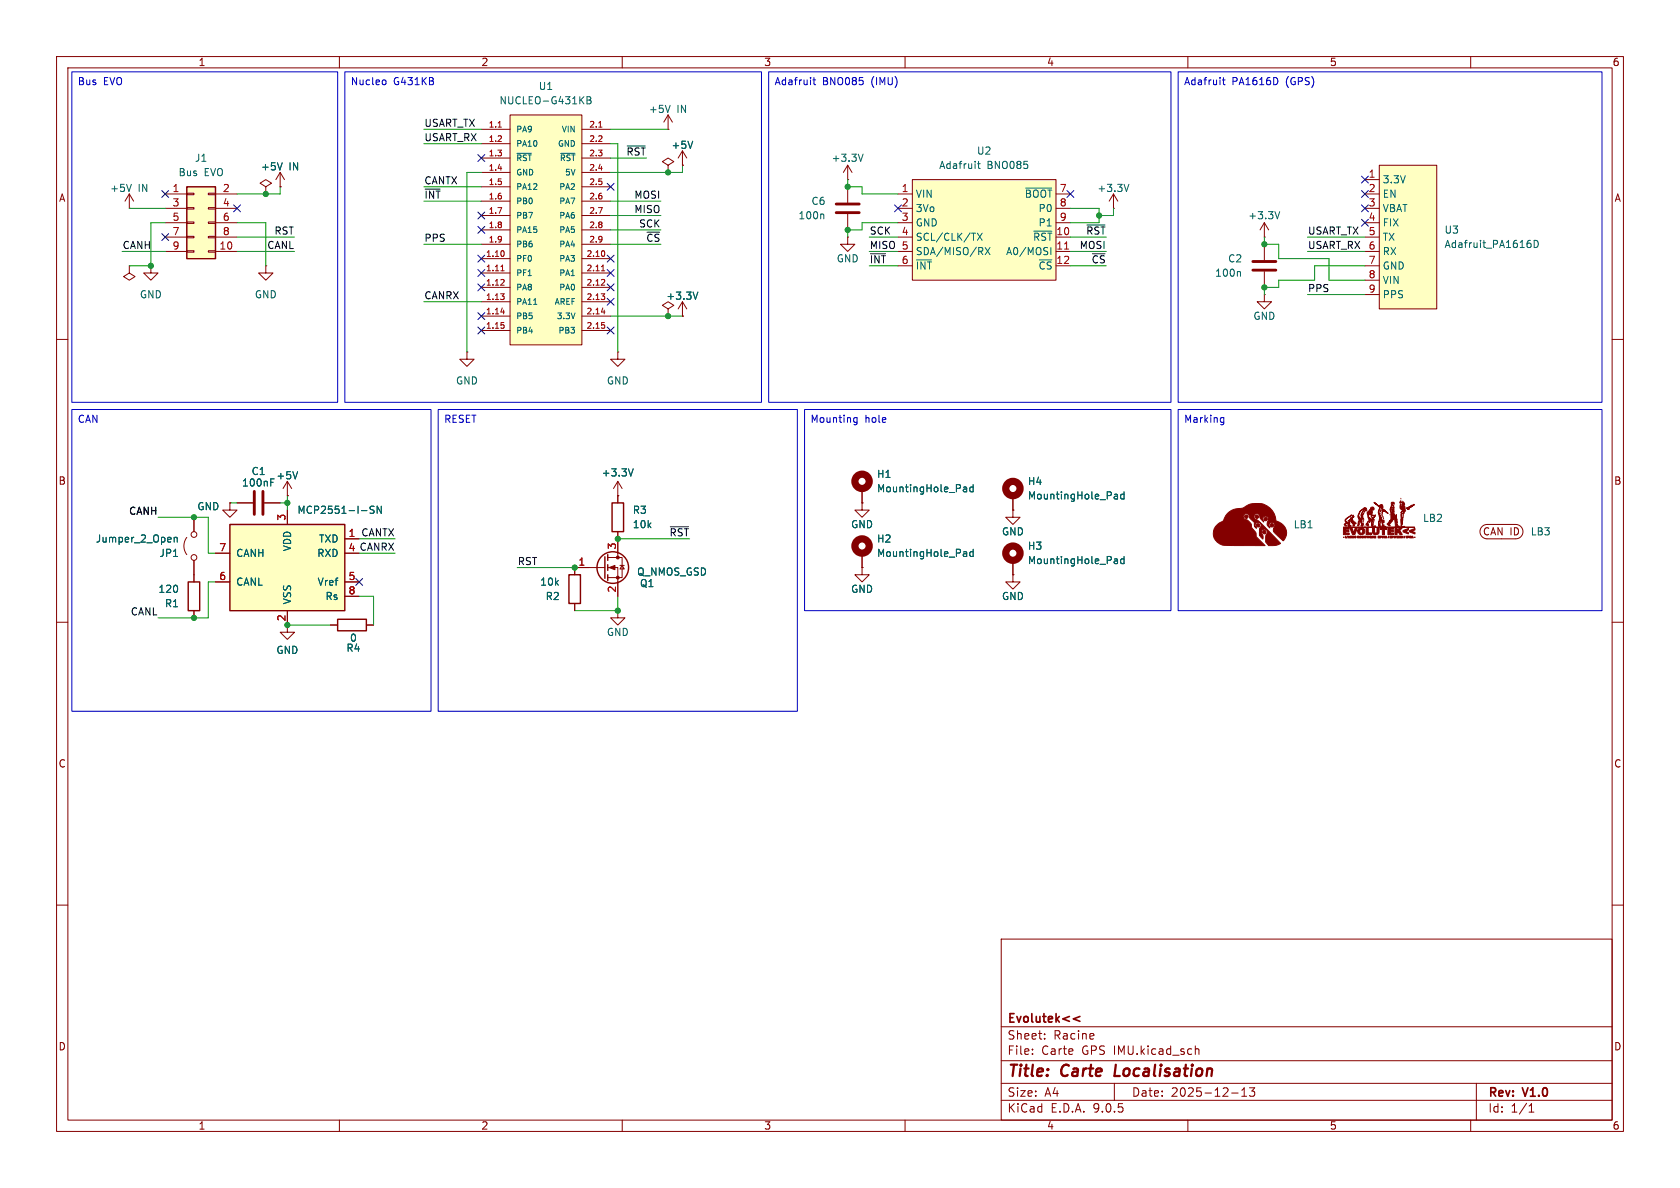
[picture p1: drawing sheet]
<svg xmlns="http://www.w3.org/2000/svg" width="297mm" height="210mm" viewBox="0 0 297 210" stroke-linecap="round" stroke-linejoin="round" font-family="sans-serif">
<g fill="none" stroke="#840000" stroke-width=".18">
<path d="M10 10h277v190h-277zM12 12h273v186h-273zM60 10v2M110 10v2M160 10v2M210 10v2M260 10v2M149.9 33v2.8M149.9 37.8v2.8M10 60h2M285 60h2M179.1 90.2v1.2h-1.3l1.3 1.3 1.2-1.3h-1.2"/>
<path d="M179.1 90.2h.1M179.1 87.6v2.6M179.1 99.1v2.5M10 110h2M179.1 101.6v1.3h-1.3l1.3 1.2 1.2-1.2h-1.2M179.1 101.6h.1M285 110h2M10 160h2M177 166h108v32h-108zM285 160h2M60 198v2M110 198v2"/>
<path d="M160 198v2M177 194.5h108M177 191.5h108M177 187.5h108M177 181.5h108M182.5 186.3v.1M182.5 185.5v.1M184.7 183.6v.1M184.7 182.8v.1M193.3 182.8l.1 .3-.7 .1M197 191.5v3M210 198v2"/>
<path d="M211.3 185.5l.2-.1 .4 .1 .1 .9M217.7 193.2h1.2M219.5 193.8h.9M219.5 192.7l.5-.4v1.5M220.9 192.3h.9l-.5 .6 .4 .1v.7l-.2 .1h-.4l-.2-.1M260 198v2M261 191.5v6.5M270.3 196.6h.9M270.3 195.5l.4-.4v1.5"/>
</g>
<path d="M197.3 188.2l-.3 2h1" fill="none" stroke="#840000" stroke-width=".4"/>
<path d="M190.9 179.7l-1.1 .4 1.1 .4" fill="none" stroke="#840000" stroke-width=".3"/>
<path d="M147.8 37.6h4.1M147.8 36.1h4.1" fill="none" stroke="#840000" stroke-width=".51"/>
<path d="M145.5 37.8l.1 .2v.7M197.1 87.4h.3l.2 .1v.7M197.1 98.8h.3l.2 .2v.6M197.6 99.6h-.5M197.6 99.1l-.5 .1M197.6 88.1l-.5 .1M197.6 87.7h-.5M198.7 98.9l-.3-.1-.3 .2 .1 .6h.5M198.7 86.9v1.3M198.7 98.4v1.2M198.7 87.4h-.3l-.3 .2 .1 .5h.5" fill="none" stroke="#006464" stroke-width=".18"/>
<g fill="none" stroke="#840000" stroke-width="1.3">
<circle cx="179.1" cy="86.4" r="1.27"/>
<circle cx="179.1" cy="97.8" r="1.27"/>
</g>
<path d="M90.2 20.3h12.7v40.7h-12.7z" fill="#ffffc2"/>
<g fill="none" stroke="#840000" stroke-width=".18">
<path d="M85.1 22.9h5.1M85.1 25.4h5.1M85.1 27.9h5.1M85.1 30.5h5.1M85.1 33h5.1M85.1 35.6h5.1M85.1 38.1h5.1M90.2 20.3h12.7v40.7h-12.7zM102.9 22.9h5M102.9 25.4h5M102.9 27.9h5M102.9 30.5h5"/>
<path d="M102.9 33h5M102.9 35.6h5M102.9 38.1h5M85.1 40.6h5.1M85.1 43.2h5.1M85.1 45.7h5.1M85.1 48.3h5.1M85.1 50.8h5.1M85.1 53.3h5.1M85.1 55.9h5.1M85.1 58.4h5.1M102.9 40.6h5"/>
<path d="M102.9 43.2h5M102.9 45.7h5M102.9 48.3h5M102.9 50.8h5M102.9 53.3h5M102.9 55.9h5M102.9 58.4h5M118.1 54.6l1-.6-1-.7-1 .7 1 .6v1.3M118.1 55.9h.1M109.2 62.2v1.3h1.3l-1.3 1.3-1.3-1.3h1.3M109.2 62.2h.1M34.3 101.6v1.3"/>
<path d="M34.3 108v1.2"/>
</g>
<g fill="none" stroke="#a90000" stroke-width=".18">
<path d="M88.1 22.5h.5M105.8 22.5h.6M88.5 51.9h.6l-.3 .4M88.5 47.9h.6M88.5 55.2h.7M88.6 57h.5M88.7 47l.1-.1v1M88.9 49.4l.2 .2v.2l-.6 .6h.6M88.9 52.3l.2 .2v.3l-.2 .2M88.9 57.4l.2 .2v.2l-.2 .2M89 44.4l.1 .3-.1 .6M89 54.8v.7"/>
<path d="M106.3 51.9h.6l-.3 .4M106.3 47.9h.6M106.3 55.2h.7M106.4 57h.5M106.5 47l.1-.1v1M106.7 49.4l.2 .2v.2l-.6 .6h.6M106.7 52.3l.2 .2v.3l-.2 .2M106.7 57.4l.2 .2v.2l-.2 .2M106.8 44.4l.1 .3-.1 .6M106.8 54.8v.7"/>
</g>
<path d="M103.8 17.1h.4l.2 .2-.2 .4 .2 .1 .1 .3-.2 .3h-.5zM103.8 17.7h.4M91.4 27.1h2.5M99.1 27.1h2.6M94.3 53.8h.6" fill="none" stroke="#006464" stroke-width=".18"/>
<path d="M33.3 102.9h2v5.1h-2z" fill="none" stroke="#840000" stroke-width=".25"/>
<path d="M243.8 29.2h10.2v25.4h-10.2z" fill="#ffffc2"/>
<path d="M241.3 31.8h2.5M241.3 34.3h2.5M241.3 36.8h2.5M241.3 39.4h2.5M243.8 29.2h10.2v25.4h-10.2zM223.5 52.1v1.2h1.3l-1.3 1.3-1.3-1.3h1.3M223.5 52.1h.1M241.3 41.9h2.5M241.3 44.5h2.5M241.3 47h2.5M241.3 49.5h2.5M241.3 52.1h2.5" fill="none" stroke="#840000" stroke-width=".18"/>
<path d="M270.3 42.5h.3M270.4 43l.3 .2v.3l-.3 .3M271.2 42.5a.64 .64 0 0 1 .8 .6 .64 .64 0 0 1-.8 .7z" fill="none" stroke="#006464" stroke-width=".18"/>
<path d="M161.3 31.8h25.4v17.7h-25.4z" fill="#ffffc2"/>
<g fill="none" stroke="#840000" stroke-width=".18">
<path d="M120.6 29.2h.1M120.6 26.7l-.7 1.2M120.6 26.7l.8 1.2M120.6 26.7v2.5M158.7 34.3h2.6M158.7 36.8h2.6M158.7 39.4h2.6M161.3 31.8h25.4v17.7h-25.4zM186.7 34.3h2.5M186.7 36.8h2.5M186.7 39.4h2.5M196.8 36.8h.1"/>
<path d="M196.8 34.3l-.7 1.3M196.8 34.3l.8 1.3M196.8 34.3v2.5M120.6 55.9h.1M120.6 53.3v2.6M120.6 53.3l-.7 1.3M120.6 53.3l.8 1.3M158.7 41.9h2.6M158.7 44.5h2.6M158.7 47h2.6M186.7 41.9h2.5M186.7 44.5h2.5"/>
<path d="M186.7 47h2.5M223.5 43.2v2.8M223.5 48v2.8M109.2 108v1.2h-1.3l1.3 1.3 1.3-1.3h-1.3M109.2 108h.1"/>
</g>
<g fill="none" stroke="#006464" stroke-width=".18">
<path d="M122.5 25l-.5 1.2M172.8 28.9h.5M173 28.5v1.1l.3 .2M181.3 33.2h4.7M199.6 32.6l-.5 1.3M123.4 51.6l-.5 1.3M172.8 41.2l.8 1.3M173.6 41.2l-.8 1.3M174.2 43.8l.8 1.2M175 43.8l-.8 1.2M182.8 40.9h3.2M185.8 43.8v1.2"/>
<path d="M219.1 48l.2 .2v.6"/>
</g>
<path d="M188.2 44h.7" fill="none" stroke="#a90000" stroke-width=".18"/>
<path d="M221.5 47.8h4.1M221.5 46.2h4.1" fill="none" stroke="#840000" stroke-width=".51"/>
<path d="M33 33h5.1v12.7h-5.1z" fill="#ffffc2"/>
<g fill="none" stroke="#840000" stroke-width=".25">
<path d="M33 33h5.1v12.7h-5.1zM106.9 98.4v3.8M107.4 98v1.1M107.4 99.8v1M108.2 88.9h2v5.1h-2zM59.7 109.5h5.1v2h-5.1zM100.6 101.6h2v5.1h-2zM107.4 101.6v1"/>
<circle cx="108.3" cy="100.3" r="2.79"/>
</g>
<g fill="none" stroke="#840000" stroke-width=".18">
<path d="M22.9 36.8h.1M22.9 34.3l-.8 1.3M22.9 34.3l.7 1.3M22.9 34.3v2.5M29.2 34.3h3.8M29.2 36.8h3.8M29.2 39.4h3.8M33 34.2h1.3v.2h-1.3zM33 36.7h1.3v.3h-1.3zM33 39.2h1.3v.3h-1.3zM36.8 34.2h1.3v.2h-1.3zM36.8 36.7h1.3v.3h-1.3z"/>
<path d="M36.8 39.2h1.3v.3h-1.3zM38.1 34.3h3.8M38.1 36.8h3.8M38.1 39.4h3.8M149.9 31.8h.1M149.9 29.2l-.8 1.3M149.9 29.2l.7 1.3M149.9 29.2v2.6M26.7 47v1.3h1.2l-1.2 1.2-1.3-1.2h1.3M26.7 47h.1M29.2 41.9h3.8M29.2 44.5h3.8"/>
<path d="M33 41.8h1.3v.2h-1.3zM33 44.3h1.3v.3h-1.3zM36.8 41.8h1.3v.2h-1.3zM36.8 44.3h1.3v.3h-1.3zM38.1 41.9h3.8M38.1 44.5h3.8M149.9 41.9v1.3h1.2l-1.2 1.3-1.3-1.3h1.3M149.9 41.9h.1M40.6 88.9v1.3h1.3l-1.3 1.2-1.2-1.2h1.2M40.6 88.9h.1M50.8 87.6h.1M50.8 85.1l-.8 1.3"/>
<path d="M50.8 85.1l.8 1.3M50.8 85.1v2.5M107.4 98.6h2.6v3.5h-2.6M109.2 87.6h.1M109.2 85.1l.8 1.3M109.2 85.1l-.7 1.3M109.2 85.1v3.8M109.2 94v4.6M109.6 99.9h.8M110 99.9l.4 .7h-.8zM152.4 88.9v1.3h-1.3l1.3 1.2 1.3-1.2h-1.3M152.4 88.9h.1"/>
<path d="M152.4 86.4v2.5M152.4 97.8v2.5M262.9 95.3a1.27 1.27 0 0 1-1.3-1.3 1.27 1.27 0 0 1 1.3-1.3h5.1a1.27 1.27 0 0 1 1.2 1.3 1.27 1.27 0 0 1-1.2 1.3M58.4 110.5h1.3M64.8 110.5h1.2M101.6 106.7v1.3M106.9 100.3h-5.3v1.3M107.4 100.3h1.8v5.1M152.4 100.3v1.3h-1.3l1.3 1.3 1.3-1.3h-1.3M152.4 100.3h.1"/>
</g>
<g fill="none" stroke="#006464" stroke-width=".18">
<path d="M23.2 32.6l-.4 1.3M152.6 27.2l-.4 1.3M52.6 83.4l-.4 1.3M111.9 82.9l-.4 1.2M170.5 86.1h.2l.2 .2v.6M170.5 97.5h.2l.2 .2v.7M170.9 98.3l-.4 .1M170.9 97.8l-.4 .1M170.9 86.9h-.4M170.9 86.4l-.4 .1M172 97.6l-.3-.1-.3 .3 .2 .5h.4M172 85.7v1.2"/>
<path d="M172 97.1v1.3M172 86.2l-.3-.1-.3 .2 .2 .6h.4"/>
</g>
<g fill="#840000" stroke="#840000" stroke-width=".18">
<path d="M107.7 100.3l1-.4v.8z"/>
<path d="M217 90.7a4.1 4.1 0 0 1 2.7-.9 3.9 3.9 0 0 1 4.8 0 4.6 4.6 0 0 1 1.2 2.3 2.04 2.04 0 0 1 1.6 1.4 2.04 2.04 0 0 1-.5 2.1l-.6-.6a2.08 2.08 0 0 1-1.1-1.3l.1-.3a.55 .55 0 0 0-.1-1 .55 .55 0 0 0-.8 .6l.2 .3a.86 .86 0 0 1-.2-1.4 .53 .53 0 0 0-.6-.7 .53 .53 0 0 0-.4 .8l.1 .3-.6-.7a.6 .6 0 0 0-.3-.7 .6 .6 0 0 0-.7 .1 .62 .62 0 0 0 .5 1l4.1 4.1-.9 .3h-1.2a1.24 1.24 0 0 1-.5-1.5v-.3a.57 .57 0 0 0 .2-.8 .57 .57 0 0 0-.9-.1 .57 .57 0 0 0 .1 .9l.1 .7a1.46 1.46 0 0 1-.6-1.8v-.1a.57 .57 0 0 0 .2-.9 .57 .57 0 0 0-.9 0 .57 .57 0 0 0 .1 .9 .77 .77 0 0 1-.3-1.1l-.9-.8a.56 .56 0 0 0-.6-.7 .56 .56 0 0 0-.5 .6 .56 .56 0 0 0 .7 .5 1.51 1.51 0 0 1 .8 1.4l.2 .2a1.36 1.36 0 0 1 .6 1.4l1.6 1.5h-5.8a3.5 3.5 0 0 1-2.7-.6 2.19 2.19 0 0 1 1-3.7z"/>
<circle cx="109.2" cy="98.6" r=".25"/>
<circle cx="109.2" cy="102.1" r=".25"/>
<circle cx="220.3" cy="91.3" r=".32"/>
<circle cx="222.2" cy="91.3" r=".31"/>
<circle cx="222.4" cy="92.9" r=".31"/>
<circle cx="223.5" cy="94.1" r=".32"/>
<circle cx="223.7" cy="91.8" r=".3"/>
<circle cx="224.8" cy="92.9" r=".31"/>
</g>
<g fill="none" stroke="#840000" stroke-width="1.3">
<circle cx="152.4" cy="85.1" r="1.27"/>
<circle cx="152.4" cy="96.5" r="1.27"/>
</g>
<path d="M40.6 92.7h20.4v15.3h-20.4z" fill="#ffffc2"/>
<path d="M40.6 92.7h20.4v15.3h-20.4z" fill="none" stroke="#840000" stroke-width=".25"/>
<g fill="none" stroke="#840000" stroke-width=".18">
<path d="M47 33l1-.6-1-.6-1 .6 1 .6v1.3M47 34.3h.1M49.5 33h.1M49.5 30.5l-.7 1.3M49.5 30.5l.8 1.3M49.5 30.5v2.5M118.1 29.2l1-.6-1-.7-1 .7 1 .6v1.3M118.1 30.5h.1M118.1 22.9h.1M118.1 20.3l-.8 1.3M118.1 20.3l.8 1.3M118.1 20.3v2.6"/>
<path d="M120.6 29.2h.1M223.5 39.4l-.7 1.2M223.5 39.4l.8 1.2M223.5 39.4v2.5M22.9 47v1.3l1 .6-1 .6-1.1-.6 1.1-.6M22.9 47h.1M47 47v1.3h1.3l-1.3 1.2-1.3-1.2h1.3M47 47h.1M118.1 55.9h.1M120.6 55.9h.1M223.5 41.9h.1M82.5 62.2v1.3h1.3l-1.3 1.3-1.2-1.3h1.2"/>
<path d="M82.5 62.2h.1M33 95a2.54 2.54 0 0 0 0 3M34.3 91.4v2.6M34.3 99.1v3.8M38.1 97.8h2.5M40.6 88.9h.1M41.9 88.9h2.8M46.7 88.9h2.8M50.8 87.6h.1M50.8 90.2v2.5M61 95.3h2.5M109.2 87.6h.1"/>
<path d="M109.2 87.6v1.3M109.2 94v3.8M152.4 88.9h.1M152.4 86.4v2.5M152.4 97.8v2.5M179.1 90.2h.1M179.1 87.6v2.6M179.1 99.1v2.5M34.3 108v1.2M38.1 102.9h2.5M50.8 108v3.8h1.3l-1.3 1.2-1.3-1.2h1.3M58.4 110.5h1.3"/>
<path d="M61 102.9h2.5M61 105.4h2.5M64.8 110.5h1.2M101.6 106.7v1.3M104.1 100.3h-2.5v1.3M109.2 102.9v2.5M152.4 100.3h.1M179.1 101.6h.1"/>
<circle cx="34.3" cy="94.5" r=".51"/>
<circle cx="34.3" cy="98.6" r=".51"/>
</g>
<g fill="none" stroke="#006464" stroke-width=".18">
<path d="M118.5 18.6l-.5 1.3M49.9 28.8l-.4 1.2M122.5 25l-.5 1.2M226.2 37.4l-.4 1.3M123.4 51.6l-.5 1.3M30.8 95v.8M30.8 95.1l.2-.1h.3v.8M47.9 85.3h.4M47.9 84.7h.6M52.6 83.4l-.4 1.3M66.1 89.5h-.4l-.2 .1v.4l.5 .2 .1 .3-.2 .2h-.5M67.4 89.5v1.2l-.7-1.2v1.2"/>
<path d="M111.9 82.9l-.4 1.2M170.5 86.1h.2l.2 .2v.6M170.5 97.5h.2l.2 .2v.7M170.9 98.3l-.4 .1M170.9 97.8l-.4 .1M170.9 86.9h-.4M170.9 86.4l-.4 .1M172 97.6l-.3-.1-.3 .3 .2 .5h.4M172 85.7v1.2M172 97.1v1.3M172 86.2l-.3-.1-.3 .2 .2 .6h.4M197.1 87.4h.3l.2 .1v.7"/>
<path d="M197.1 98.8h.3l.2 .2v.6M197.6 99.6h-.5M197.6 99.1l-.5 .1M197.6 88.1l-.5 .1M197.6 87.7h-.5M198.7 98.9l-.3-.1-.3 .2 .1 .6h.5M198.7 86.9v1.3M198.7 98.4v1.2M198.7 87.4h-.3l-.3 .2 .1 .5h.5"/>
</g>
<g fill="#840000" stroke="#840000" stroke-width=".18">
<path d="M237.5 94.9l.1 .1z"/>
<path d="M237.9 92.8l.1 .1z"/>
<path d="M237.9 94.8l.2 .3h-.3z"/>
<path d="M238.1 94.8l.1 .1z"/>
<path d="M238.4 94.8h.2v.3h-.3v-.2h.2h-.2z"/>
<path d="M238.3 92l.1 .1 .3-.3-.2 .3z"/>
<path d="M237.5 93.3h1v.3h-.6v.2h.6v.2h-.6v.2h.6v.3h-1z"/>
<path d="M238 91.7l.9-.7-.2 .3a1.04 1.04 0 0 0-.8 .8l.5 .3v.6h.5h-.6v-.6l-.2 .2 .2-.2h-.2a.27 .27 0 0 0-.3 .2 .27 .27 0 0 0 .1 .3l.2 .1a.27 .27 0 0 1-.3-.1 .27 .27 0 0 1-.1-.3 .31 .31 0 0 0 .3-.3 .31 .31 0 0 0-.2-.3z"/>
<path d="M238.5 92.2l.1 .5z"/>
<path d="M238.7 94.8h.3h-.2l.2 .2-.3 .1 .2-.1z"/>
<path d="M239 91.5v.1z"/>
<path d="M239.1 91.7v.3z"/>
<path d="M239.1 91.6l.1 .4z"/>
<path d="M239.1 94.8h.2h-.1l.1 .1a.15 .15 0 0 1-.1 .2 .15 .15 0 0 1-.2-.1h.2z"/>
<path d="M239.1 91.3l.2 .2-.2-.1h.1z"/>
<path d="M238.7 91.5l.2 .2a.9 .9 0 0 0 .4 1v.3h-.1v-.3a.85 .85 0 0 1-.4-1.1z"/>
<path d="M238.7 93.3h.3l.3 .9 .3-.9h.3l-.4 1.2a.45 .45 0 0 1-.5-.1 .45 .45 0 0 1-.1-.4z"/>
<path d="M239.2 91l.1 .4z"/>
<path d="M239.3 92.5l.1 .1z"/>
<path d="M239.5 92.9l-.1 .1z"/>
<path d="M239.4 92.7v.1z"/>
<path d="M239.5 94.8a.18 .18 0 0 1 .2 .1 .18 .18 0 0 1-.1 .2 .18 .18 0 0 1-.2-.1h.3l-.1-.2-.2 .2z"/>
<path d="M239.1 92.1l.6 .5-.4-.3v.1z"/>
<path d="M239.7 92.4v.2z"/>
<path d="M240 94.8h.3v.3l-.2-.1-.1 .1v-.2h.2z"/>
<path d="M240.4 92.4v.1z"/>
<path d="M240.5 92.2v.1z"/>
<path d="M240.4 94.8h.1a.18 .18 0 0 1 .2 .1 .18 .18 0 0 1-.1 .2 .18 .18 0 0 1-.2-.1h.2l-.1-.2-.1 .2z"/>
<path d="M241 90.2v.2a1.36 1.36 0 0 0-.3 1.2l-.1-.7z"/>
<path d="M240.2 93.4a.65 .65 0 0 1 1 .2 .65 .65 0 0 1-.4 .9 .65 .65 0 0 1-.8-.7h.4v.2a.27 .27 0 0 0 .3 .2 .27 .27 0 0 0 .2-.4 .26 .26 0 0 0-.2-.2 .26 .26 0 0 0-.3 .2h-.4z"/>
<path d="M240.5 90.3a.74 .74 0 0 1 .8-.3v-.1l-.3 .1v-.1a.28 .28 0 0 1 .4-.2 .28 .28 0 0 1 .2 .3l-.1-.1-.1 .1 .1 .3-.2-.1a.33 .33 0 0 0-.3-.2 .33 .33 0 0 0-.3 .2l-.1 .1a.87 .87 0 0 0-.1 1.3 .52 .52 0 0 1 .2 .8l.2 .6h-.2v-.9a.37 .37 0 0 0-.4 .1 .37 .37 0 0 0-.1 .4v.3h-.2l.3-1h.4h-.4l-.2-.4 .5 .4-.5-.4-.1-.2z"/>
<path d="M240.8 94.8h.3v.2l-.3 .1v-.1h.2h-.2v-.1h.2z"/>
<path d="M241.1 90.7l-.2 .8a.56 .56 0 0 1 .2-.8z"/>
<path d="M240.9 91.6v.1z"/>
<path d="M241 92.5v.1z"/>
<path d="M240.9 91.6l.1 .1z"/>
<path d="M241 92.2v.1z"/>
<path d="M241 92.7l.1 .1z"/>
<path d="M241.2 94.8a.18 .18 0 0 1 .3 0 .18 .18 0 0 1-.1 .3 .18 .18 0 0 1-.2-.2l.2 .1v-.1z"/>
<path d="M241.5 94.8h.4l-.2 .3z"/>
<path d="M241.9 92.6v.2z"/>
<path d="M242 94.8v.3z"/>
<path d="M242.1 92.4l.1-.2z"/>
<path d="M242.2 94.8a.21 .21 0 0 1 .2 0 .21 .21 0 0 1 .1 .3l-.4-.1v-.1l.2 .1v-.2l-.2 .1z"/>
<path d="M242.4 91.3h.1z"/>
<path d="M241.5 93.3h.4v.9h.6v.3h-1z"/>
<path d="M242.5 90.2v.2z"/>
<path d="M242.5 90.4v.2l.1-.1-.1 .3z"/>
<path d="M242.5 91.3l.1 .2z"/>
<path d="M242.7 92.6v.1z"/>
<path d="M242.6 91.5l.2 .2z"/>
<path d="M242.6 94.8l.1 .2 .1-.2a.19 .19 0 0 1 0 .3 .19 .19 0 0 1-.2 0 .19 .19 0 0 1 0-.3z"/>
<path d="M242.9 91.3l-.1 .3z"/>
<path d="M242.8 91.7l.1 .3z"/>
<path d="M242.4 89.7a.32 .32 0 0 1 .5 .2l-.1-.1-.1 .1 .1 .2h-.1l-.1-.3-.1 .3h-.2a.71 .71 0 0 0 0 .7 .71 .71 0 0 0 .7 .3l.1 .1-.7-.1-.2-.2-.1-.5-.1 .6a.56 .56 0 0 0 .5 .8 .46 .46 0 0 1 .1 .7 .4 .4 0 0 0 .1 .4 .4 .4 0 0 0 .5 .1h-.8l.1-1-.1-.1v.1a.78 .78 0 0 0-.7 .8l.2 .2a.33 .33 0 0 1-.4-.2 .33 .33 0 0 1 .2-.4l.2-.2a.24 .24 0 0 0 .2-.2 .24 .24 0 0 0-.1-.3l.4 .1-.4-.1-.1-.1 .3 .1a.57 .57 0 0 1-.4-.7l-.1-.3 .2 .3 .1-.6-.3 .2z"/>
<path d="M243.1 91l.1 .1z"/>
<path d="M242.9 94.8h.3l-.1 .1h.1l-.1 .1 .1 .1h-.3z"/>
<path d="M242.6 93.3h.4l.1 .9a.21 .21 0 0 0 .2 0 .21 .21 0 0 0 .1-.2v-.7h.4v.5a.6 .6 0 0 1-.6 .7 .6 .6 0 0 1-.6-.8z"/>
<path d="M243.6 94.8h.3l-.2 .1h.2l-.2 .1 .2 .1h-.3z"/>
<path d="M243.9 90.7v.2z"/>
<path d="M244 92.6v.1z"/>
<path d="M244 90.3v.1z"/>
<path d="M244 92.4v.1z"/>
<path d="M244 92.2v.1z"/>
<path d="M244.1 90.1v.1z"/>
<path d="M244 94.8l.3 .1-.2 .2-.1-.2h.2z"/>
<path d="M244 91l.1 .2z"/>
<path d="M244.3 90.6v.2z"/>
<path d="M244.3 91l.1 .1z"/>
<path d="M244.4 94.8v.3z"/>
<path d="M244.6 92v.4z"/>
<path d="M244.5 94.8h.3l-.1 .3z"/>
<path d="M244 93.3h1.2v.3h-.4v.9h-.4v-.9h-.4z"/>
<path d="M237.5 93.2h12.6z"/>
<path d="M242.9 88.8l.9 .7h.4h-.3a.3 .3 0 0 1 .2-.3 .3 .3 0 0 1 .4 .3l-.2-.2v.3l.2 .1a.3 .3 0 0 0 .2 .5h.1l.6 .6-.7-.5-.3 .2-.1-.5 .1 .4 .3-.2-.4-.2-.1-.3a1.12 1.12 0 0 0-.1 1.6v.2l.3 .5 .1 1 .5 .1h-.6l-.2-1.2a.7 .7 0 0 0-.3 1l-.1 .1h.4h-.5v-.7l.2-.5h.3h-.3v-.3h.2l.1 .3-.1-.3h-.2v-.1a1.72 1.72 0 0 1 0-1.7v-.1h.6h-.6z"/>
<path d="M245 94.8l.2 .3h-.4l.1-.2h.1h-.1z"/>
<path d="M245.5 94.8l-.1 .3z"/>
<path d="M245.7 94.8h.3l-.2 .1h.2l-.2 .1 .2 .1h-.3z"/>
<path d="M246.1 94.8h.2l-.2 .3v-.2h.2h-.2z"/>
<path d="M246 88.8h.4l.1 .2h-.3l-.1 .3-.1-.1z"/>
<path d="M246.2 89.7l-.1 .1z"/>
<path d="M246.1 89.9l.2 .7-.1 .1-.2-.6z"/>
<path d="M245.4 93.3h1v.3h-.7v.2h.6v.2h-.6v.2h.7v.3h-1z"/>
<path d="M246.3 89.4l.1-.1v.4v.9z"/>
<path d="M246.5 94.8v.3z"/>
<path d="M246.4 90.8l.3 .5z"/>
<path d="M246.6 94.8h.3l-.1 .3z"/>
<path d="M246.8 91l.1 1-.2-.7 .1 .2z"/>
<path d="M247 92.1v.1z"/>
<path d="M247 92.3v.2z"/>
<path d="M247 92.6v.2z"/>
<path d="M247 94.8h.3l-.2 .1h.1l-.1 .1 .2 .1h-.3z"/>
<path d="M246 89.3l-.1 .9 .1 .8h.2v-.3h.1v.1a2.08 2.08 0 0 1 .6 2l.5 .3h-.7l-.1-1.3-.3-.2-.1 .4-.5 .7-.1-.1 .2 .3a.41 .41 0 0 1-.5-.3l.3-.5h.4l.2-.3 .1-.3-.3 .6h-.4l.3-.3v-1.3a.89 .89 0 0 1 0-1.1z"/>
<path d="M247.6 88.5l-.1 .5z"/>
<path d="M247.4 94.8h.2l-.2 .1 .3 .1a.18 .18 0 0 1-.3 .1 .18 .18 0 0 1 0-.3z"/>
<path d="M246.6 93.3h.4v.4h.1a.55 .55 0 0 1 .8-.4l-.2 .2a.32 .32 0 0 0-.2 .3 .32 .32 0 0 0 .2 .3l.2 .4h-.1a.47 .47 0 0 1-.6-.5l-.2 .2v.3h-.4z"/>
<path d="M247.7 88.7l.1 .1z"/>
<path d="M247.7 94.8l.2 .1 .1-.1 .1 .3-.2-.1-.2 .1z"/>
<path d="M247.6 89.1v.3a.29 .29 0 0 0 .1 .5l.1-.5 .1 .4a.53 .53 0 0 1-.1 .8l.2 .2h-.2v.7l.2-.1-.1 1.3 .1-1.1a.16 .16 0 0 0-.3 .1 .16 .16 0 0 0 .2 .2l-.2 .1v1l.6 .1h-.6v-2.6a.4 .4 0 0 0 .1-.6 .2 .2 0 0 1-.2 .1 .2 .2 0 0 1-.1-.3z"/>
<path d="M247.9 89.4l.2 .1z"/>
<path d="M248.1 91.2v.1z"/>
<path d="M247.9 88.7l.4 .4-.1 .1-.3-.3 .1 .4-.1 .1 .1 .2 .3 .6 .1 .1h-.2v.5h-.1v-.1h.1v-.4l-.3-.8 .1-.2z"/>
<path d="M248.1 91.1v.1z"/>
<path d="M247.9 88.9l.2 .3z"/>
<path d="M248.1 89.2l.1 .5-.1-.1z"/>
<path d="M248.1 88.8h.1z"/>
<path d="M248.2 88.9v.1z"/>
<path d="M248.4 94.8l-.1 .3z"/>
<path d="M248.2 89.4l.1 .7z"/>
<path d="M248.6 94.8l.1 .3z"/>
<path d="M248.6 89.8l1.1-.5-.9 .5z"/>
<path d="M248.8 94.8h.3l-.2 .3-.1-.2h.2z"/>
<path d="M248 93.8l1-.4v.3l-.6 .2 .6 .2v.3l-1-.4z"/>
<path d="M248.8 89.9l1.2-.7v.1l-.5 .3a.42 .42 0 0 0-.5 .4h.1l-.1 .1z"/>
<path d="M249.2 94.8h.2h-.1l.1 .2-.2 .1 .1-.1z"/>
<path d="M249.6 94.8l.3 .3h-.4v-.2h.2h-.2z"/>
<path d="M249.2 93.8l.9-.4a.3 .3 0 0 1 0 .4 .3 .3 0 0 1-.4 0l-.1 .1 .6 .2-.1 .3-.9-.4z"/>
<path d="M250.1 94.9l.1 .1z"/>
</g>
<path d="M45 86.9v4M46.5 86.9v4" fill="none" stroke="#840000" stroke-width=".51"/>
<path d="M110.9 25.8h3.2M192.2 39.8h3.2M118.5 93.1h3.2" fill="none" stroke="#0f0f0f" stroke-width=".18"/>
<g fill="none" stroke="#009600" stroke-width=".18">
<path d="M22.9 36.8h6.3M29.2 39.4h-2.5v7.6h-3.8M41.9 39.4h5.1v7.6M49.5 33v1.3h-7.6M74.9 25.4h10.2M74.9 22.9h10.2M74.9 33h10.2M74.9 35.6h10.2M85.1 30.5h-2.6v31.7M107.9 38.1h8.9M107.9 25.4h1.3v36.8M107.9 22.9h10.2"/>
<path d="M107.9 35.6h8.9M107.9 27.9h6.4M120.6 29.2v1.3h-12.7M149.9 31.8v1.2h2.5v1.3h6.3M158.7 39.4h-6.3v1.2h-2.5v1.3M189.2 36.8h5.1v2.6h-5.1M196.8 36.8v1.3h-2.5M21.6 44.5h7.6M41.9 41.9h10.2M41.9 44.5h10.2M74.9 43.2h10.2M74.9 53.3h10.2"/>
<path d="M107.9 43.2h8.9M107.9 55.9h12.7M107.9 40.6h8.9M153.7 47h5M153.7 41.9h5M153.7 44.5h5M189.2 47h6.4M189.2 41.9h6.4M189.2 44.5h6.4M223.5 41.9v1.3h2.6v2.5h8.8v3.8h6.4M231.1 52.1h10.2M231.1 41.9h10.2"/>
<path d="M231.1 44.5h10.2M241.3 47h-8.9v2.5h-6.3v1.3h-2.6v1.3M27.9 91.4h8.9v6.4h1.3M40.6 88.9h1.3M49.5 88.9h1.3M50.8 87.6v2.6M63.5 97.8h6.3M63.5 95.3h6.3M109.2 95.3h12.7M38.1 102.9h-1.3v6.3h-8.9M50.8 110.5h7.6M63.5 105.4h2.5v5.1"/>
<path d="M91.4 100.3h10.2M109.2 105.4v2.6h-7.6"/>
</g>
<g fill="none" stroke="#000084" stroke-width=".18">
<path d="M28.6 33.7l1.2 1.2M29.8 33.7l-1.2 1.2M41.3 36.2l1.2 1.2M42.5 36.2l-1.2 1.2M84.5 37.5l1.2 1.2M84.5 27.3l1.2 1.2M85.7 37.5l-1.2 1.2M85.7 27.3l-1.2 1.2M107.3 32.4l1.3 1.2M108.6 32.4l-1.3 1.2M158.1 36.2l1.3 1.2M159.4 36.2l-1.3 1.2"/>
<path d="M188.6 33.7l1.2 1.2M189.8 33.7l-1.2 1.2M240.7 36.2l1.2 1.2M240.7 33.7l1.2 1.2M240.7 31.1l1.2 1.3M240.7 38.8l1.2 1.2M241.9 36.2l-1.2 1.2M241.9 33.7l-1.2 1.2M241.9 31.1l-1.2 1.3M241.9 38.8l-1.2 1.2M28.6 41.3l1.2 1.2M29.8 41.3l-1.2 1.2"/>
<path d="M84.5 55.3l1.2 1.2M84.5 40l1.2 1.2M84.5 50.2l1.2 1.2M84.5 45.1l1.2 1.2M84.5 47.7l1.2 1.2M84.5 57.8l1.2 1.2M85.7 55.3l-1.2 1.2M85.7 40l-1.2 1.2M85.7 50.2l-1.2 1.2M85.7 45.1l-1.2 1.2M85.7 47.7l-1.2 1.2M85.7 57.8l-1.2 1.2"/>
<path d="M107.3 57.8l1.3 1.2M107.3 50.2l1.3 1.2M107.3 52.7l1.3 1.2M107.3 45.1l1.3 1.2M107.3 47.7l1.3 1.2M108.6 57.8l-1.3 1.2M108.6 50.2l-1.3 1.2M108.6 52.7l-1.3 1.2M108.6 45.1l-1.3 1.2M108.6 47.7l-1.3 1.2M62.9 102.3l1.2 1.2M64.1 102.3l-1.2 1.2"/>
</g>
<g fill="none" stroke="#0000c2" stroke-width=".18">
<path d="M12.7 12.7h47v58.4h-47zM61 12.7h73.6v58.4h-73.6zM67.8 14.1l.3 .1 .1 .2v.5l-.4 .1M135.9 12.7h71.1v58.4h-71.1zM143.7 14.1h.5M143.9 13.7v1.1l.3 .2M208.3 12.7h74.9v58.4h-74.9zM216.1 14.1h.5M216.3 13.7v1.1l.3 .2M225.8 14v.7M12.7 72.4h63.5v53.3h-63.5zM77.5 72.4h63.5v53.3h-63.5z"/>
<path d="M142.2 72.4h64.8v35.6h-64.8zM151 74.5l.2 .2 .3-.1M151.5 73.8v1l-.2 .3-.3-.1M151.5 73.9l-.3-.1-.2 .1M208.3 72.4h74.9v35.6h-74.9zM216 73.8l.3 .1M216.3 73.8v1l-.1 .2-.3 .1M216.3 74.6l-.3 .1"/>
</g>
<g fill="#009600" stroke="#009600" stroke-width=".18">
<circle cx="149.9" cy="33" r=".46"/>
<circle cx="149.9" cy="40.6" r=".46"/>
<circle cx="50.8" cy="88.9" r=".46"/>
<circle cx="50.8" cy="110.5" r=".46"/>
<circle cx="34.3" cy="109.2" r=".46"/>
<circle cx="34.3" cy="91.4" r=".46"/>
<circle cx="26.7" cy="47" r=".46"/>
<circle cx="223.5" cy="50.8" r=".46"/>
<circle cx="223.5" cy="43.2" r=".46"/>
<circle cx="194.3" cy="38.1" r=".46"/>
<circle cx="47" cy="34.3" r=".46"/>
<circle cx="118.1" cy="55.9" r=".46"/>
<circle cx="118.1" cy="30.5" r=".46"/>
<circle cx="109.2" cy="108" r=".46"/>
<circle cx="109.2" cy="95.3" r=".46"/>
<circle cx="101.6" cy="100.3" r=".46"/>
</g>
<g font-size="2.8" fill="#840000">
<text x="178" y="190.9">Title:</text>
<text x="187.7" y="190.9">Carte</text>
<text x="197.9" y="190.9">Localisation</text>
</g>
<g font-size="2.1" fill="#840000">
<text x="178" y="184">Sheet:</text>
<text x="178" y="181.2">Evolutek&lt;&lt;</text>
<text x="186.2" y="184">Racine</text>
<text x="178" y="186.7">File:</text>
<text x="184.1" y="186.7">Carte</text>
<text x="191.3" y="186.7">GPS IMU.kicad_sch</text>
<text x="178" y="196.9">KiCad</text>
<text x="178" y="194.1">Size:</text>
<text x="184.7" y="194.1">A4</text>
<text x="185.7" y="196.9">E.D.A.</text>
<text x="193.3" y="196.9">9.0.5</text>
<text x="200" y="194.1">Date:</text>
<text x="207" y="194.1">2025-12-13</text>
<text x="263" y="194.3">Rev:</text>
<text x="263" y="196.9">Id:</text>
<text x="267.1" y="196.9">1/1</text>
<text x="269.4" y="194.3">V1.0</text>
</g>
<g font-size="1.8" fill="#840000">
<text x="35" y="11.9">1</text>
<text x="85" y="11.9">2</text>
<text x="135" y="11.9">3</text>
<text x="185" y="11.9">4</text>
<text x="235" y="11.9">5</text>
<text x="285" y="11.9">6</text>
<text x="10.3" y="35.9">A</text>
<text x="285.3" y="35.9">A</text>
<text x="10.3" y="85.9">B</text>
<text x="285.3" y="85.9">B</text>
<text x="262.1" y="94.8">CAN ID</text>
<text x="61.5" y="97.5">4 CANRX</text>
<text x="50.5" y="109.9" transform="rotate(-90 50.5 109.9)">2</text>
<text x="10.3" y="135.9">C</text>
<text x="285.3" y="135.9">C</text>
<text x="10.3" y="185.9">D</text>
<text x="285.3" y="185.9">D</text>
<text x="35" y="199.9">1</text>
<text x="85" y="199.9">2</text>
<text x="135" y="199.9">3</text>
<text x="185" y="199.9">4</text>
<text x="235" y="199.9">5</text>
<text x="285" y="199.9">6</text>
</g>
<g font-size="1.8" fill="#0000c2">
<text x="13.7" y="15.4">Bus</text>
<text x="18.3" y="15.4">EVO</text>
<text x="61.9" y="15.4">Nucleo</text>
<text x="69.6" y="15.4">G431KB</text>
<text x="136.8" y="15.4">Adafruit</text>
<text x="145.4" y="15.4">BNO085</text>
<text x="154.1" y="15.4">(IMU)</text>
<text x="209.2" y="15.4">Adafruit</text>
<text x="217.8" y="15.4">PA1616D</text>
<text x="227.4" y="15.4">(GPS)</text>
<text x="13.7" y="75.1">CAN</text>
<text x="78.4" y="75.1">RESET</text>
<text x="143.2" y="75.1">Mounting</text>
<text x="152.9" y="75.1">hole</text>
<text x="209.2" y="75.1">Marking</text>
</g>
<g font-size="1.8" fill="#006464">
<text x="95.1" y="16.1">U1</text>
<text x="88.2" y="18.6">NUCLEO-G431KB</text>
<text x="114.6" y="20.2">+5V</text>
<text x="119.7" y="20.2">IN</text>
<text x="34.4" y="28.8">J1</text>
<text x="118.6" y="26.5">+5V</text>
<text x="146.9" y="28.8">+3.3V</text>
<text x="172.6" y="27.5">U2</text>
<text x="19.4" y="34.1">+5V</text>
<text x="24.4" y="34.1">IN</text>
<text x="31.5" y="31.3">Bus</text>
<text x="36.1" y="31.3">EVO</text>
<text x="46" y="30.3">+5V</text>
<text x="51.1" y="30.3">IN</text>
<text x="161.8" y="35.2">VIN</text>
<text x="165.9" y="30.1">Adafruit</text>
<text x="174.5" y="30.1">BNO085</text>
<text x="181.1" y="35.2">~{BOOT}</text>
<text x="193.9" y="34.1">+3.3V</text>
<text x="244.3" y="32.6">3.3V</text>
<text x="244.3" y="35.2">EN</text>
<text x="141.1" y="39">100n</text>
<text x="143.4" y="36.4">C6</text>
<text x="161.8" y="37.7">3Vo</text>
<text x="161.8" y="40.2">GND</text>
<text x="183.5" y="37.7">P0</text>
<text x="183.5" y="40.2">P1</text>
<text x="220.6" y="39">+3.3V</text>
<text x="244.3" y="37.7">VBAT</text>
<text x="244.3" y="40.2">FIX</text>
<text x="255.3" y="41.5">U3</text>
<text x="147.8" y="46.6">GND</text>
<text x="161.8" y="42.8">SCL/CLK/TX</text>
<text x="161.8" y="45.3">SDA/MISO/RX</text>
<text x="161.8" y="47.9">~{INT}</text>
<text x="177.8" y="45.3">A0/MOSI</text>
<text x="182.5" y="42.8">~{RST}</text>
<text x="183.5" y="47.9">~{CS}</text>
<text x="217" y="46.6">C2</text>
<text x="244.3" y="42.8">TX</text>
<text x="244.3" y="45.3">RX</text>
<text x="244.3" y="47.9">GND</text>
<text x="255.3" y="44">Adafruit_PA1616D</text>
<text x="24.6" y="52.9">GND</text>
<text x="45" y="52.9">GND</text>
<text x="117.7" y="53.2">+3.3V</text>
<text x="214.7" y="49.1">100n</text>
<text x="244.3" y="50.4">VIN</text>
<text x="244.3" y="52.9">PPS</text>
<text x="221.5" y="56.7">GND</text>
<text x="80.5" y="68.2">GND</text>
<text x="107.2" y="68.2">GND</text>
<text x="42.7" y="86.2">100nF</text>
<text x="44.4" y="84.2">C1</text>
<text x="48.8" y="84.9">+5V</text>
<text x="106.3" y="84.4">+3.3V</text>
<text x="154.9" y="84.7">H1</text>
<text x="154.9" y="87.2">MountingHole_Pad</text>
<text x="181.6" y="86">H4</text>
<text x="181.6" y="88.5">MountingHole_Pad</text>
<text x="34.8" y="90.4">GND</text>
<text x="52.5" y="91">MCP2551-I-SN</text>
<text x="111.8" y="91">R3</text>
<text x="111.8" y="93.6">10k</text>
<text x="150.4" y="93.6">GND</text>
<text x="177" y="94.8">GND</text>
<text x="228.6" y="93.6">LB1</text>
<text x="251.5" y="92.5">LB2</text>
<text x="270.5" y="94.8">LB3</text>
<text x="16.8" y="96.1">Jumper_2_Open</text>
<text x="28.1" y="98.7">JP1</text>
<text x="41.7" y="98.7">CANH</text>
<text x="51.7" y="97.6" transform="rotate(-90 51.7 97.6)">VDD</text>
<text x="56" y="98.7">RXD</text>
<text x="56.3" y="96.1">TXD</text>
<text x="112.5" y="102">Q_NMOS_GSD</text>
<text x="154.9" y="96.1">H2</text>
<text x="154.9" y="98.7">MountingHole_Pad</text>
<text x="181.6" y="97.4">H3</text>
<text x="181.6" y="99.9">MountingHole_Pad</text>
<text x="27.9" y="105">120</text>
<text x="29.1" y="107.5">R1</text>
<text x="41.7" y="103.7">CANL</text>
<text x="51.7" y="106.9" transform="rotate(-90 51.7 106.9)">VSS</text>
<text x="56.1" y="103.7">Vref</text>
<text x="57.4" y="106.3">Rs</text>
<text x="95.4" y="103.7">10k</text>
<text x="96.4" y="106.3">R2</text>
<text x="113" y="104">Q1</text>
<text x="150.4" y="105">GND</text>
<text x="177" y="106.3">GND</text>
<text x="61.8" y="113.6">0</text>
<text x="107.2" y="112.6">GND</text>
<text x="48.8" y="115.8">GND</text>
<text x="61.1" y="115.4">R4</text>
</g>
<g font-size="1.8" fill="#0f0f0f">
<text x="74.9" y="22.5">USART_TX</text>
<text x="74.9" y="25.1">USART_RX</text>
<text x="110.6" y="27.6">~{RST}</text>
<text x="74.9" y="35.2">~{INT}</text>
<text x="74.9" y="32.7">CANTX</text>
<text x="112" y="35.2">MOSI</text>
<text x="48.4" y="41.6">RST</text>
<text x="112" y="37.8">MISO</text>
<text x="112.9" y="40.3">SCK</text>
<text x="153.7" y="41.6">SCK</text>
<text x="191.9" y="41.6">~{RST}</text>
<text x="231.1" y="41.6">USART_TX</text>
<text x="21.6" y="44.1">CANH</text>
<text x="47.1" y="44.1">CANL</text>
<text x="74.9" y="42.8">PPS</text>
<text x="114.2" y="42.8">~{CS}</text>
<text x="153.7" y="44.1">MISO 5</text>
<text x="153.7" y="46.6">~{INT} 6</text>
<text x="190.8" y="44.1">MOSI</text>
<text x="192.9" y="46.6">~{CS}</text>
<text x="231.1" y="44.1">USART_RX</text>
<text x="74.9" y="53">CANRX</text>
<text x="231.1" y="51.7">PPS</text>
<text x="22.7" y="91.1">CANH</text>
<text x="63.8" y="94.9">CANTX</text>
<text x="118.3" y="94.9">~{RST}</text>
<text x="91.4" y="100">RST</text>
<text x="23" y="108.9">CANL</text>
</g>
<g font-size="1.8" fill="#a90000">
<text x="30.4" y="34">1</text>
<text x="39.3" y="34">2</text>
<text x="159.3" y="34">1</text>
<text x="187.3" y="34">7</text>
<text x="241.9" y="31.5">1</text>
<text x="241.9" y="34">2</text>
<text x="30.4" y="36.6">3</text>
<text x="30.4" y="39.1">5</text>
<text x="30.4" y="41.7">7</text>
<text x="39.3" y="36.6">4</text>
<text x="39.3" y="39.1">6</text>
<text x="39.3" y="41.7">8</text>
<text x="159.3" y="36.6">2</text>
<text x="159.3" y="39.1">3</text>
<text x="159.3" y="41.7">4</text>
<text x="186.6" y="41.7">10</text>
<text x="187.3" y="36.6">8</text>
<text x="187.3" y="39.1">9</text>
<text x="241.9" y="36.6">3</text>
<text x="241.9" y="39.1">4</text>
<text x="241.9" y="41.7">5</text>
<text x="30.4" y="44.2">9</text>
<text x="38.7" y="44.2">10</text>
<text x="186.6" y="44.2">11</text>
<text x="186.6" y="46.7">12</text>
<text x="241.9" y="44.2">6</text>
<text x="241.9" y="46.7">7</text>
<text x="241.9" y="49.3">8</text>
<text x="241.9" y="51.8">9</text>
<text x="50.5" y="92.1" transform="rotate(-90 50.5 92.1)">3</text>
<text x="61.5" y="95">1</text>
<text x="38.7" y="97.5">7</text>
<text x="61.5" y="97.5">4</text>
<text x="102.2" y="100.1">1</text>
<text x="109" y="97.2" transform="rotate(-90 109 97.2)">3</text>
<text x="38.7" y="102.6">6</text>
<text x="61.5" y="102.6">5</text>
<text x="61.5" y="105.2">8</text>
<text x="109" y="104.8" transform="rotate(-90 109 104.8)">2</text>
</g>
<g font-size="1.4" fill="#a90000">
<text x="86.3" y="22.6">1.1</text>
<text x="104.1" y="22.6">2.1</text>
<text x="86.3" y="25.1">1.2</text>
<text x="86.3" y="27.7">1.3</text>
<text x="104.1" y="25.1">2.2</text>
<text x="104.1" y="27.7">2.3</text>
<text x="86.3" y="30.2">1.4</text>
<text x="86.3" y="32.8">1.5</text>
<text x="86.3" y="35.3">1.6</text>
<text x="104.1" y="30.2">2.4</text>
<text x="104.1" y="32.8">2.5</text>
<text x="104.1" y="35.3">2.6</text>
<text x="86.3" y="37.8">1.7</text>
<text x="86.3" y="40.4">1.8</text>
<text x="104.1" y="37.8">2.7</text>
<text x="104.1" y="40.4">2.8</text>
<text x="85.8" y="45.5">1.10</text>
<text x="86.3" y="42.9">1.9</text>
<text x="103.6" y="45.5">2.10</text>
<text x="104.1" y="42.9">2.9</text>
<text x="85.8" y="48">1.11</text>
<text x="85.8" y="50.5">1.12</text>
<text x="85.8" y="53.1">1.13</text>
<text x="103.6" y="48">2.11</text>
<text x="103.6" y="50.5">2.12</text>
<text x="103.6" y="53.1">2.13</text>
<text x="85.8" y="55.6">1.14</text>
<text x="85.8" y="58.2">1.15</text>
<text x="103.6" y="55.6">2.14</text>
<text x="103.6" y="58.2">2.15</text>
</g>
<g font-size="1.4" fill="#006464">
<text x="91.2" y="23.6">PA9</text>
<text x="99.2" y="23.6">VIN</text>
<text x="91.2" y="26.1">PA10</text>
<text x="91.2" y="28.7">~{RST}</text>
<text x="98.5" y="26.1">GND</text>
<text x="98.8" y="28.7">~{RST}</text>
<text x="91.2" y="31.2">GND</text>
<text x="91.2" y="33.8">PA12</text>
<text x="98.7" y="33.8">PA2</text>
<text x="99.8" y="31.2">5V</text>
<text x="91.2" y="36.3">PB0</text>
<text x="91.2" y="38.8">PB7</text>
<text x="91.2" y="41.4">PA15</text>
<text x="98.7" y="36.3">PA7</text>
<text x="98.7" y="38.8">PA6</text>
<text x="98.7" y="41.4">PA5</text>
<text x="91.2" y="43.9">PB6</text>
<text x="91.2" y="46.5">PF0</text>
<text x="98.7" y="43.9">PA4</text>
<text x="98.7" y="46.5">PA3</text>
<text x="91.2" y="49">PF1</text>
<text x="91.2" y="51.5">PA8</text>
<text x="98.7" y="49">PA1</text>
<text x="98.7" y="51.5">PA0</text>
<text x="91.2" y="54.1">PA11</text>
<text x="91.2" y="56.6">PB5</text>
<text x="91.2" y="59.2">PB4</text>
<text x="97.9" y="54.1">AREF</text>
<text x="98.3" y="56.6">3.3V</text>
<text x="98.6" y="59.2">PB3</text>
</g>
</svg>
